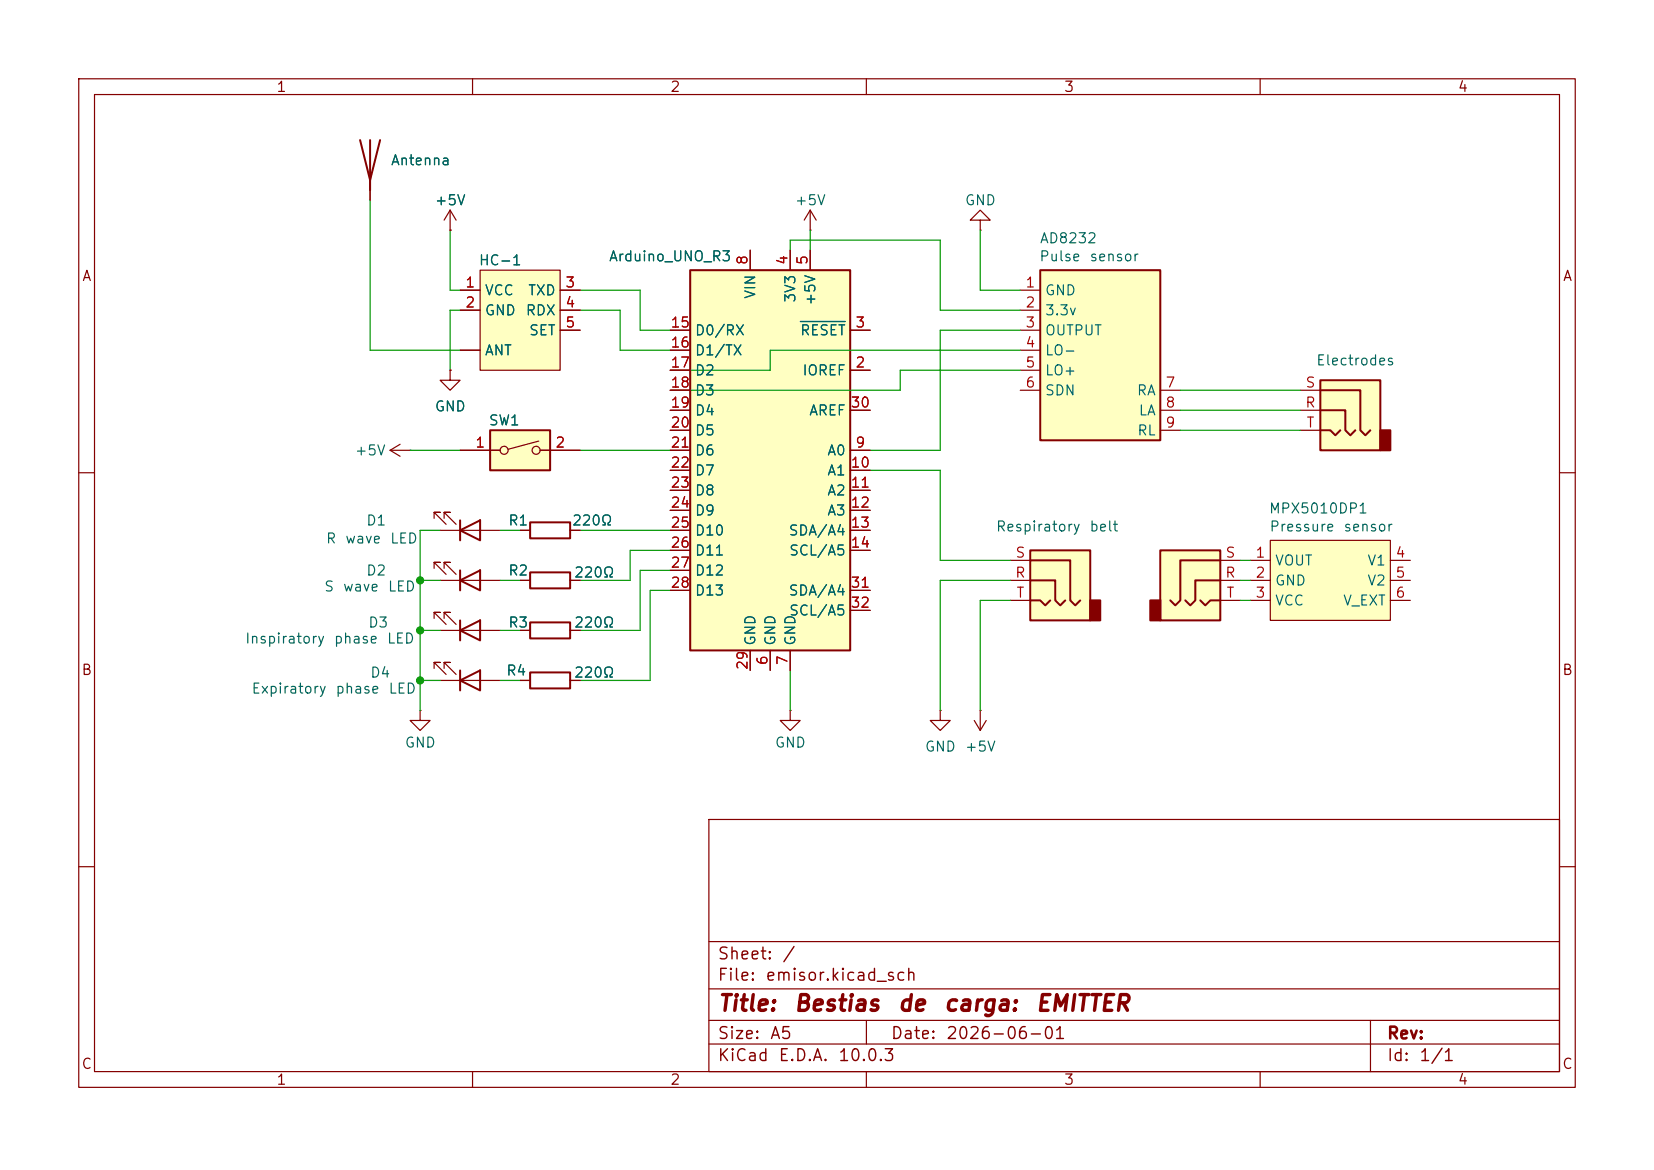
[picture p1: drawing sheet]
<svg xmlns="http://www.w3.org/2000/svg" width="297mm" height="210mm" viewBox="0 0 297 210" stroke-linecap="round" stroke-linejoin="round" font-family="sans-serif">
<g fill="none" stroke="#840000" stroke-width=".22">
<path d="M14.1 14.1h268.8v181.1h-268.8zM17 17h263v175.3h-263zM84.9 14.1v2.9M155.6 14.1v2.9M226.3 14.1v2.9M14.1 84.9h2.9M280 84.9h2.9M14.1 155.6h2.9M127.3 147.1h152.7v45.2h-152.7zM280 155.6h2.9M127.3 177.5h152.7M127.3 169h152.7"/>
<path d="M84.9 192.3v2.9M127.3 187.4h152.7M127.3 183.2h152.7M155.6 192.3v2.9M155.6 183.2v4.2M226.3 192.3v2.9M246.1 183.2v9.1"/>
</g>
<path d="M186.8 48.5h21.5v30.5h-21.5z" fill="#ffffc2"/>
<path d="M186.8 48.5h21.5v30.5h-21.5z" fill="none" stroke="#840000" stroke-width=".36"/>
<path d="M183.2 52.1h3.6M183.2 55.7h3.6M183.2 59.3h3.6M183.2 62.9h3.6M183.2 66.5h3.6M183.2 70h3.6M208.3 70h3.6M208.3 73.6h3.6M208.3 77.2h3.6" fill="none" stroke="#840000" stroke-width=".22"/>
<path d="M237.1 68.3h10.8v12.5h-10.8z" fill="#ffffc2"/>
<path d="M247.9 77.2h1.8v3.6h-1.8z" fill="#840000" stroke="#840000" stroke-width=".36"/>
<path d="M237.1 68.3h10.8v12.5h-10.8zM237.1 73.6h4.5v3.6l.9 .9 .9-.9M237.1 77.2h1.8l.9 .9 .9-.9M237.1 70h7.2v7.2l.9 .9 .9-.9M95.2 102.7h7.2v2.9h-7.2z" fill="none" stroke="#840000" stroke-width=".36"/>
<path d="M233.5 73.6h3.6M233.5 70h3.6M233.5 77.2h3.6M93.4 104.2h1.8M102.4 104.2h1.8" fill="none" stroke="#840000" stroke-width=".22"/>
<path d="M208.3 98.8h10.8v12.6h-10.8z" fill="#ffffc2"/>
<path d="M206.6 107.8h1.7v3.6h-1.7z" fill="#840000" stroke="#840000" stroke-width=".36"/>
<path d="M208.3 98.8h10.8v12.6h-10.8zM215.5 107.8l.9 .9 .9-.9h1.8M219.1 104.2h-4.5v3.6l-.9 .9-.9-.9M219.1 100.6h-7.2v7.2l-.9 .9-.9-.9" fill="none" stroke="#840000" stroke-width=".36"/>
<path d="M219.1 104.2h3.6M219.1 100.6h3.6M219.1 107.8h3.6" fill="none" stroke="#840000" stroke-width=".22"/>
<path d="M228.1 97h21.6v14.4h-21.6z" fill="#ffffc2"/>
<path d="M228.1 97h21.6v14.4h-21.6zM93.4 113.2h1.8M102.4 113.2h1.8M224.5 100.6h3.6M224.5 104.2h3.6M224.5 107.8h3.6M249.7 100.6h3.5M249.7 104.2h3.5M249.7 107.8h3.5" fill="none" stroke="#840000" stroke-width=".22"/>
<path d="M95.2 111.7h7.2v2.9h-7.2z" fill="none" stroke="#840000" stroke-width=".36"/>
<path d="M185 98.8h10.8v12.6h-10.8z" fill="#ffffc2"/>
<path d="M195.8 107.8h1.8v3.6h-1.8z" fill="#840000" stroke="#840000" stroke-width=".36"/>
<path d="M95.2 93.8h7.2v2.8h-7.2zM185 98.8h10.8v12.6h-10.8zM185 104.2h4.5v3.6l.9 .9 .9-.9M185 107.8h1.8l.9 .9 .9-.9M185 100.6h7.2v7.2l.9 .9 .9-.9M95.2 120.7h7.2v2.9h-7.2z" fill="none" stroke="#840000" stroke-width=".36"/>
<g fill="none" stroke="#840000" stroke-width=".22">
<path d="M145.5 37.7l-1.1 1.8M145.5 37.7l1.1 1.8M145.5 37.7v3.6M176 39.5h-1.8l1.8-1.8 1.8 1.8h-1.8v1.8M145.5 41.3h.1M176 41.3h.1M93.4 95.2h1.8M102.4 95.2h1.8M181.4 104.2h3.6M181.4 100.6h3.6M181.4 107.8h3.6M93.4 122.1h1.8"/>
<path d="M102.4 122.1h1.8"/>
</g>
<path d="M123.9 48.5h28.8v68.2h-28.8z" fill="#ffffc2"/>
<path d="M123.9 48.5h28.8v68.2h-28.8z" fill="none" stroke="#840000" stroke-width=".36"/>
<g fill="none" stroke="#840000" stroke-width=".22">
<path d="M120.3 59.3h3.6M134.7 44.9v3.6M141.9 44.9v3.6M145.5 44.9v3.6M152.7 59.3h3.6M80.8 66.5v1.8h1.8l-1.8 1.7-1.8-1.7h1.8M80.8 66.5h.1M120.3 66.5h3.6M120.3 62.9h3.6M120.3 70h3.6M120.3 73.6h3.6M120.3 77.2h3.6"/>
<path d="M152.7 66.5h3.6M152.7 73.6h3.6M120.3 80.8h3.6M120.3 84.4h3.6M120.3 88h3.6M120.3 91.6h3.6M120.3 95.2h3.6M120.3 98.8h3.6M152.7 80.8h3.6M152.7 84.4h3.6M152.7 88h3.6M152.7 91.6h3.6"/>
<path d="M152.7 95.2h3.6M152.7 98.8h3.6M120.3 102.4h3.6M120.3 106h3.6M134.7 116.7v3.6M138.3 116.7v3.6M141.9 116.7v3.6M152.7 106h3.6M152.7 109.6h3.6M75.4 127.5v1.8h1.8l-1.8 1.8-1.8-1.8h1.8M75.4 127.5h.1M141.9 127.5v1.8h1.8l-1.8 1.8-1.8-1.8h1.8"/>
<path d="M141.9 127.5h.1M168.8 127.5v1.8h1.8l-1.8 1.8-1.8-1.8h1.8M168.8 127.5h.1M174.9 129.3l1.1 1.8M176 127.5h.1M176 127.5v3.6M177.1 129.3l-1.1 1.8"/>
</g>
<path d="M143.7 57.7h8.1" fill="none" stroke="#006464" stroke-width=".22"/>
<path d="M88 77.2h10.8v7.2h-10.8z" fill="#ffffc2"/>
<g fill="none" stroke="#840000" stroke-width=".22">
<path d="M96.7 79.2l-5.5 1.4M82.6 80.8h7.2M97 80.8h7.2"/>
<circle cx="90.5" cy="80.8" r=".72"/>
<circle cx="96.3" cy="80.8" r=".72"/>
</g>
<path d="M88 77.2h10.8v7.2h-10.8z" fill="none" stroke="#840000" stroke-width=".36"/>
<path d="M86.2 48.5h14.4v18h-14.4z" fill="#ffffc2"/>
<g fill="none" stroke="#840000" stroke-width=".22">
<path d="M66.5 32.3v3.6M80.8 37.7l-1.1 1.8M80.8 37.7l1.1 1.8M80.8 37.7v3.6M80.8 41.3h.1M82.6 52.1h3.6M82.6 55.7h3.6M86.2 48.5h14.4v18h-14.4zM100.6 52.1h3.6M100.6 55.7h3.6M100.6 59.3h3.6M120.3 59.3h3.6"/>
<path d="M134.7 44.9v3.6M141.9 44.9v3.6M145.5 44.9v3.6M152.7 59.3h3.6M71.8 79.7l-1.8 1.1M80.8 66.5h.1M82.6 62.9h3.6M120.3 62.9h3.6M120.3 66.5h3.6M120.3 70h3.6M120.3 73.6h3.6M120.3 77.2h3.6"/>
<path d="M152.7 66.5h3.6M152.7 73.6h3.6M70 80.8l1.8 1.1M70 80.8h3.6M73.6 80.8h.1M78 93v-1h1h-1l2.1 2.1M79 95.2h10.8M79.7 93v-1h1.1h-1.1l2.2 2.1M82.6 80.8h7.2M93.4 95.2h1.8M97 80.8h7.2M102.4 95.2h1.8"/>
<path d="M120.3 95.2h3.6M120.3 80.8h3.6M120.3 84.4h3.6M120.3 88h3.6M120.3 91.6h3.6M120.3 98.8h3.6M152.7 95.2h3.6M152.7 80.8h3.6M152.7 84.4h3.6M152.7 88h3.6M152.7 91.6h3.6M152.7 98.8h3.6"/>
<path d="M78 102v-1.1h1h-1l2.1 2.2M78 120v-1.1h1h-1l2.1 2.2M78 111v-1.1h1h-1l2.1 2.2M79 104.2h10.8M79 113.2h10.8M79.7 102v-1.1h1.1h-1.1l2.2 2.2M79.7 120v-1.1h1.1h-1.1l2.2 2.2M79.7 111v-1.1h1.1h-1.1l2.2 2.2M93.4 104.2h1.8M93.4 113.2h1.8M102.4 104.2h1.8M102.4 113.2h1.8"/>
<path d="M120.3 102.4h3.6M120.3 106h3.6M134.7 116.7v3.6M138.3 116.7v3.6M141.9 116.7v3.6M152.7 106h3.6M152.7 109.6h3.6M79 122.1h10.8M93.4 122.1h1.8M102.4 122.1h1.8"/>
</g>
<path d="M64.7 25.1l1.8 7.2 1.8-7.2M66.5 25.1v9M82.6 95.2l3.6-1.8v3.6zM82.6 93.4v3.6M82.6 104.2l3.6-1.8v3.6zM82.6 113.2l3.6-1.8v3.6zM82.6 102.4v3.6M82.6 111.4v3.6M82.6 122.1l3.6-1.8v3.6zM82.6 120.3v3.6" fill="none" stroke="#840000" stroke-width=".36"/>
<g fill="none" stroke="#009600" stroke-width=".22">
<path d="M66.5 35.9v27h16.1M80.8 41.3v10.8h1.8M82.6 55.7h-1.8v10.8M104.2 55.7h7.2v7.2h8.9M104.2 52.1h10.8v7.2h5.3M141.9 44.9v-1.8h26.9v12.6h14.4M145.5 41.3v3.6M176 41.3v10.8h7.2M183.2 59.3h-14.4v21.5h-12.5M183.2 62.9h-44.9v3.6h-18M183.2 66.5h-21.6v3.5h-41.3M211.9 77.2h21.6"/>
<path d="M211.9 70h21.6M211.9 73.6h21.6M73.6 80.8h9M79 95.2h-3.6v32.3M89.8 95.2h3.6M104.2 95.2h16.1M104.2 80.8h16.1M120.3 98.8h-7.1v5.4h-9M156.3 84.4h12.5v16.2h12.6M75.4 104.2h3.6M75.4 113.2h3.6M89.8 104.2h3.6"/>
<path d="M89.8 113.2h3.6M120.3 102.4h-5.3v10.8h-10.8M120.3 106h-3.6v16.1h-12.5M181.4 107.8h-5.4v19.7M181.4 104.2h-12.6v23.3M222.7 107.8h1.8M222.7 104.2h1.8M222.7 100.6h1.8M75.4 122.1h3.6M89.8 122.1h3.6M141.9 120.3v7.2"/>
</g>
<path d="M143.7 57.7h8.1" fill="none" stroke="#006464" stroke-width=".22"/>
<g fill="#009600" stroke="#009600" stroke-width=".18">
<circle cx="75.4" cy="113.2" r=".65"/>
<circle cx="75.4" cy="104.2" r=".65"/>
<circle cx="75.4" cy="122.1" r=".65"/>
</g>
<g font-size="2.9" fill="#840000">
<text x="128.7" y="182.2">Title:</text>
<text x="142.4" y="182.2">Bestias</text>
<text x="161" y="182.2">de</text>
<text x="169.3" y="182.2">carga:</text>
<text x="185.8" y="182.2">EMITTER</text>
</g>
<g font-size="2.1" fill="#840000">
<text x="128.7" y="172.8">Sheet:</text>
<text x="140.3" y="172.8">/</text>
<text x="128.7" y="176.6">File:</text>
<text x="137.3" y="176.6">emisor.kicad_sch</text>
<text x="128.7" y="191">KiCad</text>
<text x="128.7" y="187">Size:</text>
<text x="138.1" y="187">A5</text>
<text x="139.6" y="191">E.D.A.</text>
<text x="150.4" y="191">10.0.3</text>
<text x="159.8" y="187">Date:</text>
<text x="169.7" y="187">2026-06-01</text>
<text x="248.9" y="187">Rev:</text>
<text x="248.9" y="191">Id:</text>
<text x="254.7" y="191">1/1</text>
</g>
<g font-size="1.8" fill="#840000">
<text x="49.5" y="17">1</text>
<text x="120.2" y="17">2</text>
<text x="190.9" y="17">3</text>
<text x="261.6" y="17">4</text>
<text x="14.6" y="50.9">A</text>
<text x="280.5" y="50.9">A</text>
<text x="14.5" y="121.6">B</text>
<text x="280.4" y="121.6">B</text>
<text x="14.5" y="192.3">C</text>
<text x="49.5" y="195.2">1</text>
<text x="120.2" y="195.2">2</text>
<text x="190.9" y="195.2">3</text>
<text x="261.6" y="195.2">4</text>
<text x="280.4" y="192.3">C</text>
</g>
<g font-size="1.8" fill="#006464">
<text x="70.1" y="30.1">Antenna</text>
<text x="77.9" y="37.3">+5V</text>
<text x="142.6" y="37.3">+5V</text>
<text x="173.1" y="37.3">GND</text>
<text x="109.2" y="47.4">Arduino_UNO_R3</text>
<text x="186.5" y="47.4">Pulse</text>
<text x="186.6" y="44.1">AD8232</text>
<text x="195.5" y="47.4">sensor</text>
<text x="85.9" y="48.1">HC-1</text>
<text x="86.9" y="53.5">VCC</text>
<text x="94.7" y="53.5">TXD</text>
<text x="136.1" y="53.8" transform="rotate(-90 136.1 53.8)">VIN</text>
<text x="187.5" y="53.5">GND</text>
<text x="86.9" y="57.1">GND</text>
<text x="94.3" y="57.1">RDX</text>
<text x="143.3" y="54.5" transform="rotate(-90 143.3 54.5)">3V3</text>
<text x="146.9" y="55" transform="rotate(-90 146.9 55)">+5V</text>
<text x="187.5" y="57.1">3.3v</text>
<text x="86.9" y="64.2">ANT</text>
<text x="94.9" y="60.6">SET</text>
<text x="124.6" y="60.6">D0/RX</text>
<text x="124.6" y="64.2">D1/TX</text>
<text x="143.5" y="60.6">RESET</text>
<text x="187.5" y="60.6">OUTPUT</text>
<text x="187.5" y="64.2">LO-</text>
<text x="124.6" y="67.8">D2</text>
<text x="124.6" y="71.4">D3</text>
<text x="144" y="67.8">IOREF</text>
<text x="187.5" y="67.8">LO+</text>
<text x="187.5" y="71.4">SDN</text>
<text x="204" y="71.4">RA</text>
<text x="236.2" y="66">Electrodes</text>
<text x="77.9" y="74.3">GND</text>
<text x="87.6" y="76.8">SW1</text>
<text x="124.6" y="75">D4</text>
<text x="145.2" y="75">AREF</text>
<text x="204.3" y="75">LA</text>
<text x="63.6" y="82.2">+5V</text>
<text x="124.6" y="78.6">D5</text>
<text x="124.6" y="82.2">D6</text>
<text x="148.4" y="82.2">A0</text>
<text x="204.1" y="78.6">RL</text>
<text x="124.6" y="85.8">D7</text>
<text x="124.6" y="89.4">D8</text>
<text x="148.4" y="85.8">A1</text>
<text x="148.4" y="89.4">A2</text>
<text x="65.6" y="94.8">D1</text>
<text x="91.1" y="94.8">R1</text>
<text x="102.6" y="94.8">220Ω</text>
<text x="124.6" y="93">D9</text>
<text x="148.4" y="93">A3</text>
<text x="178.7" y="95.8">Respiratory</text>
<text x="195.5" y="95.8">belt</text>
<text x="227.7" y="92.6">MPX5010DP1</text>
<text x="227.8" y="95.8">Pressure</text>
<text x="241.1" y="95.8">sensor</text>
<text x="58.4" y="98">R</text>
<text x="61.9" y="98">wave</text>
<text x="69.9" y="98">LED</text>
<text x="124.6" y="96.6">D10</text>
<text x="124.6" y="100.2">D11</text>
<text x="141.5" y="96.6">SDA/A4</text>
<text x="141.6" y="100.2">SCL/A5</text>
<text x="228.8" y="102">VOUT</text>
<text x="245.4" y="102">V1</text>
<text x="58.1" y="106.6">S</text>
<text x="61.5" y="106.6">wave</text>
<text x="65.6" y="103.8">D2</text>
<text x="69.5" y="106.6">LED</text>
<text x="91.1" y="103.8">R2</text>
<text x="103" y="104.1">220Ω</text>
<text x="124.6" y="103.8">D12</text>
<text x="124.6" y="107.3">D13</text>
<text x="141.5" y="107.3">SDA/A4</text>
<text x="228.8" y="105.5">GND</text>
<text x="245.4" y="105.5">V2</text>
<text x="66" y="113.1">D3</text>
<text x="91.1" y="113.1">R3</text>
<text x="103" y="113.1">220Ω</text>
<text x="141.6" y="110.9">SCL/A5</text>
<text x="228.8" y="109.1">VCC</text>
<text x="241" y="109.1">V_EXT</text>
<text x="43.9" y="116">Inspiratory</text>
<text x="59.8" y="116">phase</text>
<text x="69.3" y="116">LED</text>
<text x="136.1" y="116" transform="rotate(-90 136.1 116)">GND</text>
<text x="139.7" y="116" transform="rotate(-90 139.7 116)">GND</text>
<text x="143.3" y="116" transform="rotate(-90 143.3 116)">GND</text>
<text x="45" y="124.9">Expiratory</text>
<text x="60.1" y="124.9">phase</text>
<text x="66.4" y="122.1">D4</text>
<text x="69.6" y="124.9">LED</text>
<text x="90.8" y="121.7">R4</text>
<text x="103" y="122.1">220Ω</text>
<text x="72.6" y="134.6">GND</text>
<text x="139" y="134.6">GND</text>
<text x="166" y="135.4">GND</text>
<text x="173.1" y="135.4">+5V</text>
</g>
<g font-size="1.8" fill="#a90000">
<text x="134.7" y="47.7" transform="rotate(-90 134.7 47.7)">8</text>
<text x="141.9" y="47.7" transform="rotate(-90 141.9 47.7)">4</text>
<text x="145.4" y="47.7" transform="rotate(-90 145.4 47.7)">5</text>
<text x="83.4" y="52.1">1</text>
<text x="101.4" y="52.1">3</text>
<text x="184" y="52.1">1</text>
<text x="83.4" y="55.6">2</text>
<text x="101.4" y="55.6">4</text>
<text x="101.4" y="59.2">5</text>
<text x="120.3" y="59.2">15</text>
<text x="153.5" y="59.2">3</text>
<text x="184" y="55.6">2</text>
<text x="184" y="59.2">3</text>
<text x="120.3" y="62.8">16</text>
<text x="184" y="62.8">4</text>
<text x="120.3" y="66.4">17</text>
<text x="120.3" y="70">18</text>
<text x="153.5" y="66.4">2</text>
<text x="184" y="66.4">5</text>
<text x="184" y="70">6</text>
<text x="209.1" y="70">7</text>
<text x="234.3" y="70">S</text>
<text x="120.3" y="73.6">19</text>
<text x="120.3" y="77.2">20</text>
<text x="152.6" y="73.6">30</text>
<text x="209.1" y="73.6">8</text>
<text x="209.1" y="77.2">9</text>
<text x="234.2" y="73.6">R</text>
<text x="234.5" y="77.2">T</text>
<text x="85.2" y="80.8">1</text>
<text x="99.6" y="80.8">2</text>
<text x="120.3" y="80.8">21</text>
<text x="153.5" y="80.8">9</text>
<text x="120.3" y="84.4">22</text>
<text x="120.3" y="88">23</text>
<text x="152.6" y="84.4">10</text>
<text x="152.6" y="88">11</text>
<text x="120.3" y="91.6">24</text>
<text x="120.3" y="95.2">25</text>
<text x="152.6" y="91.6">12</text>
<text x="152.6" y="95.2">13</text>
<text x="120.3" y="98.7">26</text>
<text x="152.6" y="98.7">14</text>
<text x="182.2" y="100.5">S</text>
<text x="219.9" y="100.5">S</text>
<text x="225.3" y="100.5">1</text>
<text x="250.5" y="100.5">4</text>
<text x="120.3" y="102.3">27</text>
<text x="120.3" y="105.9">28</text>
<text x="152.6" y="105.9">31</text>
<text x="182.2" y="104.1">R</text>
<text x="182.4" y="107.7">T</text>
<text x="219.9" y="104.1">R</text>
<text x="220.1" y="107.7">T</text>
<text x="225.3" y="104.1">2</text>
<text x="225.3" y="107.7">3</text>
<text x="250.5" y="104.1">5</text>
<text x="250.5" y="107.7">6</text>
<text x="152.6" y="109.5">32</text>
<text x="138.3" y="119.5" transform="rotate(-90 138.3 119.5)">6</text>
<text x="141.9" y="119.5" transform="rotate(-90 141.9 119.5)">7</text>
<text x="134.7" y="120.4" transform="rotate(-90 134.7 120.4)">29</text>
</g>
</svg>
